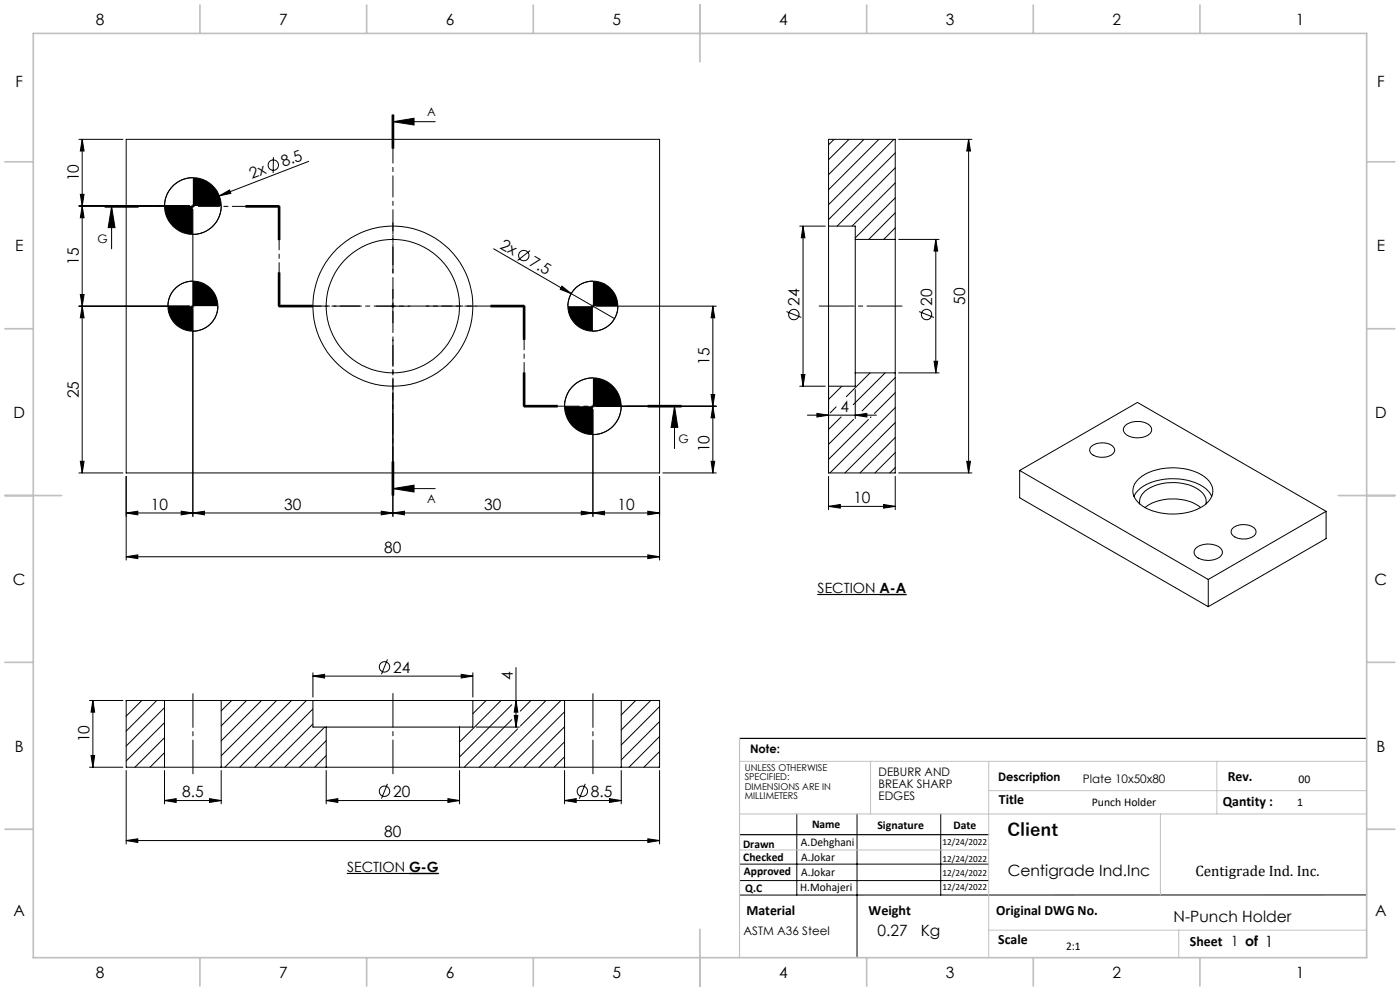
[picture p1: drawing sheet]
<svg xmlns="http://www.w3.org/2000/svg" width="420mm" height="297mm" viewBox="0 0 420 297" stroke-linecap="round" stroke-linejoin="round" font-family="sans-serif">
<g fill="none" stroke="#000" stroke-width=".3">
<path d="M117.6 34.4v10M117.9 36.5h12.7M117.9 36.5l6.3-1v2zM117.9 34.4v10M118.1 34.4v10M23.7 41.8h13.2M24.1 58.2h1.1l-.5 3.5zM24.7 41.8l.5 3.5h-1.1zM24.7 41.8v99.9M37.9 41.8h160v99.9h-160zM57.9 53.3a8.5 8.5 0 0 0-8.5 8.4M65.8 58.7l3.1-1.8 .4 1.1z"/>
<path d="M65.8 58.7l-15.9 6.1M82 47.1v4.8M92.6 48.4l-26.8 10.3M250.2 41.8l-1.6 1.6M254.7 41.8l-6.1 6.1M259.2 41.8l-10.6 10.5M263.7 41.8l-15.1 15.1M268.2 41.8l-19.6 19.5M268.6 45.8l-20 20M268.6 50.3l-17.5 17.5M268.6 54.8l-13 13M268.6 59.3l-12 12"/>
<path d="M269.6 41.8h22M290.6 41.8l.5 3.5h-1.1zM290.6 41.8v99.9M23.7 61.7h33.2M24.7 61.7l.5 3.6h-1.1zM31.5 62.1h10zM31.5 61.9h10M31.5 61.6h10M33.5 61.9l1 6.3h-2zM33.5 61.9v12.7M57.9 62.8v92M66.4 61.7a8.4 8.4 0 0 1-8.5 8.5"/>
<path d="M73.7 61.9h10v10M73.7 61.6h10M73.7 62.1h10M83.5 61.9v10M84 61.9v10M148.1 74.6l36.3 20.9M159 75.1l-3.7 3M239.9 67.8h7.7M240.9 67.8l.6 3.5h-1.1zM240.9 67.8v47.9M248.6 67.8v47.9M248.6 67.8h8v4"/>
<path d="M248.6 67.8v-26h20v30M256.6 71.8v40M256.6 71.8h12M268.6 71.8v40M268.6 63.8l-8 8M268.6 68.3l-3.5 3.5M269.6 71.8h12.1M280.7 71.8v40M280.7 71.8l.6 3.4h-1.1zM23.7 91.8h33.2M24.1 88.3h1.1l-.5 3.5zM24.7 91.8l.5 3.4h-1.1z"/>
<path d="M57.9 84.2a7.5 7.5 0 0 0-7.5 7.6M65.4 91.8a7.5 7.5 0 0 1-7.5 7.4M83.5 81.7v10M83.7 81.7v10h10M83.7 92h10M83.7 91.5h10M84 81.7v10M112.9 91.8h10M117.9 86.7v10.1M147.2 91.7h10v10M147.2 92h10M147.2 91.5h10"/>
<path d="M157 91.7v10M157.5 91.7v10M168.6 85.8l2.8 2.2-3.3-1.3zM177.9 84.2a7.5 7.5 0 0 0-7.5 7.6M178.9 91.8h36M185.3 91.8a7.5 7.5 0 0 1-7.4 7.4M213.9 91.8l.5 3.4h-1.1zM213.9 91.8v49.9M235.9 93.4l4.5 1.7M275.7 93.4l4.5 1.7M117.9 117.8v37M157 111.7v10"/>
<path d="M157.2 111.7v10h10M157.5 111.7v10M177.9 113.2a8.5 8.5 0 0 0-8.5 8.5M213.3 118.2h1.1l-.5 3.5zM239.9 115.7h7.7M240.4 112.3h1.1l-.6 3.4zM252.6 115.7l-4 4M256.6 111.8v3.9h-8M256.6 111.8h12M256.6 116.8v8.6M261 111.8l-7.1 7.1M265.5 111.8l-9.5 9.5"/>
<path d="M268.6 111.8v29.9h-20v-26M268.6 113.2l-10 10M268.6 117.7l-6.3 6.2M269.6 111.8h12.1M280.2 108.3h1.1l-.6 3.5zM24.1 138.3h1.1l-.5 3.4zM117.6 138.4v10M118.1 138.4v10M157.2 122h10M157.2 121.5h10M177.9 122.8v32M178.9 121.7h36"/>
<path d="M186.4 121.7a8.5 8.5 0 0 1-8.5 8.5M194.4 122h10M194.4 121.5h10M202.4 121.7l.9 6.4h-2zM202.4 121.7v12.7M213.3 138.3h1.1l-.5 3.4zM213.9 121.7l.5 3.5h-1.1zM242.2 124.4h20.7M245.1 123.9l3.5 .5-3.5 .6zM250.8 122l-1.7 1.7M252.3 125l-3.7 3.7M256.1 125.7l-7.5 7.5"/>
<path d="M256.6 124.4l3.5-.5v1.1zM260.5 125.7l-11.9 12M261.3 125l-.2 .2M268.6 122.2l-19.6 19.5M268.6 126.6l-15.1 15.1M268.6 131.1l-10.6 10.6M268.6 135.6l-6.1 6.1M290 138.3h1.1l-.5 3.4zM327.2 134a5.1 5.1 0 0 1 7 .2 1.89 1.89 0 0 1-1.6 2.5 4.8 4.8 0 0 1-5.6-1.3l-.1-.5zM337.7 127.4a6.1 6.1 0 0 1 7.5 .4 1.99 1.99 0 0 1-1.6 3 6 6 0 0 1-6.2-1.1 1.59 1.59 0 0 1 .3-2.3zM23.7 141.7h13.2M37.9 153.7l3.4-.5v1.1z"/>
<path d="M37.9 142.8v25M37.9 153.7h160M54.4 153.2l3.5 .5-3.5 .6zM57.9 153.7l3.4-.5v1.1zM114.4 153.2l3.5 .5-3.5 .6zM117.9 146.4h12.7M117.9 146.4l6.3-1v2.1zM117.9 153.7l3.5-.5v1.1zM174.4 153.2l3.5 .5-3.5 .6zM177.9 153.7l3.5-.5v1.1zM194.3 153.2l3.6 .5-3.6 .6zM197.9 142.8v25"/>
<path d="M198.9 141.7h16M248.6 151.8l3.5-.6v1.1zM248.6 142.8v9.9M248.6 151.8h20M265.1 151.2l3.5 .6-3.5 .5zM268.6 142.8v9.9M268.6 140.1l-1.7 1.6M269.6 141.7h22M305.9 141l56.6 32.7M305.9 141l35.3-20.4 56.6 32.6M305.9 141v8.2l56.6 32.6M340.2 148.8a9.9 9.9 0 0 1 7.4-4.9 17.6 17.6 0 0 1 14.2 2.6l.9 .9 .8 1.4"/>
<path d="M341.6 143.5a17.4 17.4 0 0 1 15.5-2.6 8.3 8.3 0 0 1 6.7 5.6 6.1 6.1 0 0 1-4.3 6 18.3 18.3 0 0 1-17.3-1.2 4.7 4.7 0 0 1-.6-7.8zM341.9 151a5 5 0 0 1 3.8-5.1 14.8 14.8 0 0 1 14.7 1.5 3.8 3.8 0 0 1 1.4 3.6M343.5 152.1a14.7 14.7 0 0 1 16.7 0M369.6 158.5a5.1 5.1 0 0 1 7 .2 1.85 1.85 0 0 1-1.6 2.5 4.8 4.8 0 0 1-5.6-1.3v-.8zM397.8 153.2l-35.3 20.5M397.8 153.2v8.2l-35.3 20.4M37.9 166.9l3.4-.6v1.1zM37.9 166.9h160M194.3 166.3l3.6 .6-3.6 .5zM245.3 178.1h26.6M245.3 178.2h18.6M359 164.1a6.1 6.1 0 0 1 7.4 .4 1.85 1.85 0 0 1-1.1 2.9 6.2 6.2 0 0 1-6.7-.9 1.66 1.66 0 0 1 .4-2.4z"/>
<path d="M362.5 173.7v8.1M116.2 197.6l-1.8 4.5M26.8 209.9h10.1M27.9 209.9v20M27.9 209.9l.5 3.5h-1.1zM38.1 209.9l-.2 .2M42.5 209.9l-4.6 4.7M47 209.9l-9.1 9.2M49.4 212.1l-11.5 11.5M49.4 216.6l-11.5 11.5M49.4 209.9h17M49.4 209.9h-11.5v20h11.5"/>
<path d="M49.4 209.9v20M66.4 209.9v20M66.4 209.9h27.5M69.5 209.9l-3.1 3.1M74 209.9l-7.6 7.7M78.5 209.9l-12.1 12.1M83 209.9l-16.6 16.6M87.5 209.9l-20 20M91.9 209.9l-20 20M93.9 209.9h48M93.9 209.9v8h4M93.9 212.5l-17.5 17.4"/>
<path d="M93.9 217l-13 12.9M93.9 202.6l3.5-.5v1.1zM93.9 201.6v7.3M93.9 202.6h48M97.4 217.9l-12 12M97.9 217.9h40M97.9 217.9v12M137.9 217.9v12M138.4 202.1l3.5 .5-3.5 .6zM141.9 209.9v8h-4M141.9 209.9h27.5M141.9 201.6v7.3"/>
<path d="M142.9 217.9h12.9M145.8 209.9l-3.9 4M150.3 209.9l-12.4 12.5M153.5 215.7l-14.2 14.2M153.5 211.2l-15.6 15.7M154.3 214.4h1.1l-.6 3.5zM154.8 209.9l.6 3.5h-1.1zM154.8 200.1v17.8M155.3 218.4l-11.5 11.5M159.3 209.9l-3.2 3.2M163.8 209.9l-7.7 7.7M168.3 209.9l-20 20"/>
<path d="M169.4 209.9h17M169.4 209.9v20M169.4 213.3l-16.6 16.6M169.4 217.8l-12.1 12.1M186.4 209.9h11.5v20h-11.5M186.4 209.9v20M190.7 209.9l-4.3 4.4M195.2 209.9l-8.8 8.9M197.9 211.8l-11.5 11.5M197.9 216.2l-11.5 11.5M26.8 229.9h10.1M27.3 226.4h1.1l-.5 3.5z"/>
<path d="M37.9 230.9v22M49.4 239.9l3.4-.5v1.1zM49.4 239.9h17M49.4 230.9v10M49.4 221.1l-8.9 8.8M49.4 225.6l-4.4 4.3M49.4 229.9h17M62.9 239.4l3.5 .5-3.5 .6zM66.4 230.9v10M66.4 229.9h31.5M97.9 239.9l3.5-.5v1.1zM97.9 230.9v10"/>
<path d="M97.9 239.9h40M97.9 229.9h40M97.9 222l-8 7.9M97.9 226.4l-3.5 3.5M116.2 234.9l-1.8 4.5M134.4 239.4l3.5 .5-3.5 .6zM137.9 230.9v10M137.9 229.9h31.5M169.4 239.9l3.5-.5v1.1zM169.4 229.9h17M169.4 239.9h17M169.4 230.9v10"/>
<path d="M169.4 222.3l-7.7 7.6M169.4 226.8l-3.2 3.1M175.6 234.9l-1.8 4.5M182.8 239.4l3.6 .5-3.6 .6zM186.4 230.9v10M197.9 230.9v22M197.9 220.7l-9.2 9.2M197.9 225.2l-4.7 4.7M197.9 229.7l-.2 .2M37.9 251.9l3.4-.5v1.1zM37.9 251.9h160M194.3 251.4l3.6 .5-3.6 .6z"/>
<path d="M221.9 259h74.7M239 243.9v24.3M257.1 243.9v43.1M282.2 243.9v24.3M104.1 261.8h27.5M104.2 261.8h18.5M221.9 263.9h74.7M410 268.2h-188.1"/>
<circle cx="82" cy="49.5" r="1.55"/>
<circle cx="57.9" cy="61.7" r="8.5"/>
<circle cx="157.1" cy="76.6" r="1.56"/>
<circle cx="57.9" cy="91.7" r="7.5"/>
<circle cx="117.9" cy="91.7" r="24"/>
<circle cx="117.9" cy="91.7" r="20"/>
<circle cx="177.9" cy="91.7" r="7.5"/>
<circle cx="238.2" cy="94.3" r="1.55"/>
<circle cx="278" cy="94.3" r="1.56"/>
<circle cx="177.9" cy="121.7" r="8.5"/>
<circle cx="115.3" cy="199.9" r="1.56"/>
<circle cx="115.3" cy="237.1" r="1.56"/>
<circle cx="174.7" cy="237.2" r="1.56"/>
</g>
<path d="M263.9 178.2h8M122.7 261.8h8.9" fill="none" stroke="#000" stroke-width=".4"/>
<g fill="none" stroke="#808080" stroke-width=".3">
<path d="M57.4 61.7h.9M57.5 61.4l.7 .7M57.9 61.2v1.1M58.2 61.4l-.7 .7M57.4 91.8h.9M57.5 91.4l.7 .7M57.9 91.3v.9M58.2 91.4l-.7 .7M117.4 91.8h1M117.5 91.4l.7 .7M117.9 91.3v.9M118.2 91.4l-.7 .7"/>
<path d="M177.4 91.8h1M177.5 91.4l.7 .7M177.9 91.3v.9M178.2 91.4l-.7 .7M177.4 121.7h1M177.5 121.4l.7 .7M177.9 121.2v1M178.2 121.4l-.7 .7"/>
</g>
<path d="M270.6 91.7h-24.8" fill="none" stroke="#000" stroke-width=".3" stroke-dasharray="15.2 1.3 1.3 1.3" stroke-dashoffset="4.7"/>
<path d="M57.9 231.9v-24M117.9 231.9v-24.1M177.9 231.9v-24" fill="none" stroke="#000" stroke-width=".3" stroke-dasharray="15.2 1.3 1.3 1.3" stroke-dashoffset="5.1"/>
<path d="M83.7 61.9h-52.2" fill="none" stroke="#000" stroke-width=".3" stroke-dasharray="6.3 1.3 1.3 1.3" stroke-dashoffset="2.5"/>
<path d="M83.7 61.9v29.8" fill="none" stroke="#000" stroke-width=".3" stroke-dasharray="6.3 1.3 1.3 1.3" stroke-dashoffset="3.5"/>
<path d="M83.7 91.7h73.5" fill="none" stroke="#000" stroke-width=".3" stroke-dasharray="6.3 1.3 1.3 1.3" stroke-dashoffset="2"/>
<path d="M157.2 91.7v30" fill="none" stroke="#000" stroke-width=".3" stroke-dasharray="6.3 1.3 1.3 1.3" stroke-dashoffset="3.4"/>
<path d="M157.2 121.7h47.2" fill="none" stroke="#000" stroke-width=".3" stroke-dasharray="6.3 1.3 1.3 1.3" stroke-dashoffset="-.1"/>
<path d="M117.9 34.4v114" fill="none" stroke="#000" stroke-width=".3" stroke-dasharray="6.3 1.3 1.3 1.3" stroke-dashoffset="2.1"/>
<path d="M221.9 221.3h188.1M221.9 250.2h74.7" fill="none" stroke="#000" stroke-width=".35"/>
<path d="M221.9 228.2h188.1M261.2 228.2v15.7M296.6 228.2v58.8M296.6 237h113.4M365.1 228.2v15.7M221.9 243.9h188.1M221.9 254.7h74.7M348.1 243.9v24.3M296.6 278.8h113.4M353.6 278.8v8.2" fill="none" stroke="#c0c0c0" stroke-width=".3"/>
<path d="M221.9 221.3v65.7" fill="none" stroke="#c0c0c0" stroke-width=".35"/>
<g fill="none" stroke="#c0c0c0" stroke-width=".5">
<path d="M10 10h400v277h-400zM60 1.5v8.5M110 1.5v8.5M160 1.5v8.5M210 1.5v17M260 1.5v8.5M310 1.5v8.5M360 1.5v8.5M1.5 48.5h8.5M410 48.5h8.5M1.5 98.5h8.5M410 98.5h8.5"/>
<path d="M1.5 148.5h17M401.5 148.5h17M1.5 198.5h8.5M410 198.5h8.5M1.5 248.5h8.5M410 248.5h8.5M210 278.5v17M60 287v8.5M110 287v8.5M160 287v8.5M260 287v8.5M310 287v8.5"/>
<path d="M360 287v8.5"/>
</g>
<path d="M107.9 91.7h-15M117.9 81.7v-15M127.9 91.7h15M117.9 101.7v15" fill="none" stroke="#000" stroke-width=".3" stroke-dasharray="15.2 1.3 1.3 1.3" stroke-dashoffset="7.5"/>
<g fill="#000">
<path d="M65.8 58.7l3.1-1.8 .4 1.1zM168.6 85.8l2.8 2.2-3.3-1.3z"/>
<path d="M117.9 36.5l6.3-1v2zM117.9 146.4l6.3-1v2.1z"/>
<path d="M33.5 61.9l1 6.3h-2zM202.4 121.7l.9 6.4h-2z"/>
<path d="M169.4 121.7a8.4 8.4 0 0 0 8.5 8.5v-8.5zM177.9 113.2v8.5h8.5a8.6 8.6 0 0 0-8.5-8.5zM49.4 61.7a8.5 8.5 0 0 0 8.5 8.5v-8.5zM57.9 53.3v8.4h8.5a8.4 8.4 0 0 0-8.5-8.4zM170.4 91.8a7.5 7.5 0 0 0 7.5 7.4v-7.4zM177.9 84.2v7.6h7.4a7.5 7.5 0 0 0-7.4-7.6zM50.4 91.8a7.5 7.5 0 0 0 7.5 7.4v-7.4zM57.9 84.2v7.6h7.5a7.6 7.6 0 0 0-7.5-7.6z"/>
<path d="M24.1 138.3h1.1l-.5 3.4zM24.7 91.8l.5 3.4h-1.1zM24.1 88.3h1.1l-.5 3.5zM24.7 61.7l.5 3.6h-1.1zM24.1 58.2h1.1l-.5 3.5zM24.7 41.8l.5 3.5h-1.1zM213.3 138.3h1.1l-.5 3.4zM213.9 121.7l.5 3.5h-1.1zM213.3 118.2h1.1l-.5 3.5zM213.9 91.8l.5 3.4h-1.1zM27.3 226.4h1.1l-.5 3.5zM27.9 209.9l.5 3.5h-1.1zM290 138.3h1.1l-.5 3.4zM290.6 41.8l.5 3.5h-1.1zM280.2 108.3h1.1l-.6 3.5zM280.7 71.8l.6 3.4h-1.1zM240.4 112.3h1.1l-.6 3.4zM240.9 67.8l.6 3.5h-1.1z"/>
<path d="M37.9 153.7l3.4-.5v1.1zM54.4 153.2l3.5 .5-3.5 .6z"/>
<path d="M57.9 153.7l3.4-.5v1.1zM114.4 153.2l3.5 .5-3.5 .6zM37.9 251.9l3.4-.5v1.1zM194.3 251.4l3.6 .5-3.6 .6zM97.9 239.9l3.5-.5v1.1zM134.4 239.4l3.5 .5-3.5 .6zM248.6 151.8l3.5-.6v1.1zM265.1 151.2l3.5 .6-3.5 .5z"/>
<path d="M177.9 153.7l3.5-.5v1.1zM194.3 153.2l3.6 .5-3.6 .6z"/>
<path d="M194.3 166.3l3.6 .6-3.6 .5zM37.9 166.9l3.4-.6v1.1zM174.4 153.2l3.5 .5-3.5 .6zM117.9 153.7l3.5-.5v1.1zM138.4 202.1l3.5 .5-3.5 .6zM93.9 202.6l3.5-.5v1.1zM256.6 124.4l3.5-.5v1.1zM245.1 123.9l3.5 .5-3.5 .6z"/>
<path d="M154.8 209.9l.6 3.5h-1.1zM154.3 214.4h1.1l-.6 3.5z"/>
<path d="M49.4 239.9l3.4-.5v1.1zM62.9 239.4l3.5 .5-3.5 .6z"/>
<path d="M169.4 239.9l3.5-.5v1.1zM182.8 239.4l3.6 .5-3.6 .6z"/>
</g>
<text font-size="5.3" x="302.2" y="250.7">Client</text>
<g font-size="4.7">
<text x="28.7" y="7.6">8</text>
<text x="83.7" y="7.6">7</text>
<text x="133.7" y="7.6">6</text>
<text x="183.7" y="7.6">5</text>
<text x="233.7" y="7.6">4</text>
<text x="283.7" y="7.6">3</text>
<text x="333.7" y="7.6">2</text>
<text x="388.7" y="7.6">1</text>
<text x="4.6" y="26.1">F</text>
<text x="413.1" y="26.1">F</text>
<text x="75.6" y="53.8" transform="rotate(-21 75.6 53.8)">2x</text>
<text x="85" y="50.1" transform="rotate(-21 85 50.1)">8.5</text>
<text x="23.7" y="54.3" transform="rotate(-90 23.7 54.3)">10</text>
<text x="4.5" y="75.3">E</text>
<text x="149.8" y="74.3" transform="rotate(30 149.8 74.3)">2x</text>
<text x="413" y="75.3">E</text>
<text x="23.7" y="79.3" transform="rotate(-90 23.7 79.3)">15</text>
<text x="158.5" y="79.3" transform="rotate(30 158.5 79.3)">7.5</text>
<text x="239.9" y="91.7" transform="rotate(-90 239.9 91.7)">24</text>
<text x="279.7" y="91.7" transform="rotate(-90 279.7 91.7)">20</text>
<text x="289.6" y="91.4" transform="rotate(-90 289.6 91.4)">50</text>
<text x="212.9" y="109.3" transform="rotate(-90 212.9 109.3)">15</text>
<text x="23.7" y="119.3" transform="rotate(-90 23.7 119.3)">25</text>
<text x="4" y="125.3">D</text>
<text x="252.1" y="123.4">4</text>
<text x="412.5" y="125.3">D</text>
<text x="212.9" y="135.5" transform="rotate(-90 212.9 135.5)">10</text>
<text x="45.3" y="152.7">10</text>
<text x="85.3" y="152.7">30</text>
<text x="145.3" y="152.7">30</text>
<text x="185.3" y="152.7">10</text>
<text x="256" y="150.7">10</text>
<text x="115.3" y="165.8">80</text>
<text x="3.9" y="175.3">C</text>
<text x="412.4" y="175.3">C</text>
<text x="117.9" y="201.6">24</text>
<text x="153.8" y="203.9" transform="rotate(-90 153.8 203.9)">4</text>
<text x="4.4" y="225.3">B</text>
<text x="26.9" y="222.5" transform="rotate(-90 26.9 222.5)">10</text>
<text x="412.9" y="225.3">B</text>
<text x="54.6" y="238.9">8.5</text>
<text x="117.9" y="238.8">20</text>
<text x="177.3" y="238.8">8.5</text>
<text x="115.3" y="250.9">80</text>
<text x="302.3" y="262.6">Centigrade Ind.Inc</text>
<text x="4" y="274.6">A</text>
<text x="412.5" y="274.6">A</text>
<text x="263.3" y="280.5">0.27</text>
<text x="276.2" y="280.5">Kg</text>
<text x="352.1" y="276.4">N-Punch Holder</text>
<text x="28.7" y="293.1">8</text>
<text x="83.7" y="293.1">7</text>
<text x="133.7" y="293.1">6</text>
<text x="183.7" y="293.1">5</text>
<text x="233.7" y="293.1">4</text>
<text x="283.7" y="293.1">3</text>
<text x="333.7" y="293.1">2</text>
<text x="388.7" y="293.1">1</text>
</g>
<text font-size="4.5" x="358.6" y="262.6">Centigrade Ind. Inc.</text>
<g font-size="4.2">
<text x="245.3" y="177.7">SECTION A-A</text>
<text x="368.3" y="234.1">Rev.</text>
<text x="299.7" y="240.9">Title</text>
<text x="366.8" y="241.6">Qantity :</text>
<text x="104.2" y="261.3">SECTION G-G</text>
<text x="223.9" y="274.2">Material</text>
<text x="260.6" y="274.2">Weight</text>
<text x="298.9" y="274.2">Original DWG No.</text>
<text x="299.5" y="282.8">Scale</text>
<text x="357" y="283.6">Sheet 1 of 1</text>
</g>
<g font-size="3.5">
<text x="128.1" y="34.9">A</text>
<text x="29.2" y="73">G</text>
<text x="203.6" y="132.8">G</text>
<text x="128.1" y="150.6">A</text>
<text x="225" y="225.7">Note:</text>
<text x="263.6" y="232.6">DEBURR AND</text>
<text x="263.6" y="236.1">BREAK SHARP</text>
<text x="263.6" y="239.7">EDGES</text>
<text x="299.4" y="234.1">Description</text>
<text x="324.9" y="234.7">Plate 10x50x80</text>
<text x="389.6" y="234.7">00</text>
<text x="327.5" y="241.6">Punch Holder</text>
<text x="389.2" y="241.6">1</text>
<text x="243.6" y="248.1">Name</text>
<text x="263.2" y="248.5">Signature</text>
<text x="286" y="248.5">Date</text>
<text x="222.9" y="254">Drawn</text>
<text x="240.3" y="253.6">A.Dehghani</text>
<text x="240.4" y="257.9">A.Jokar</text>
<text x="223" y="258.1">Checked</text>
<text x="223.2" y="262.1">Approved</text>
<text x="240.4" y="262.4">A.Jokar</text>
<text x="223.6" y="267.4">Q.C</text>
<text x="240.1" y="267.1">H.Mohajeri</text>
<text x="223.1" y="280.2">ASTM A36 Steel</text>
<text x="319.8" y="284.6">2:1</text>
</g>
<g font-size="2.8">
<text x="223.4" y="231">UNLESS OTHERWISE</text>
<text x="223.4" y="233.8">SPECIFIED:</text>
<text x="223.4" y="236.7">DIMENSIONS ARE IN</text>
<text x="223.4" y="239.5">MILLIMETERS</text>
<text x="282.8" y="253.2">12/24/2022</text>
<text x="282.8" y="258.4">12/24/2022</text>
<text x="282.8" y="262.7">12/24/2022</text>
<text x="282.8" y="266.6">12/24/2022</text>
</g>
</svg>
